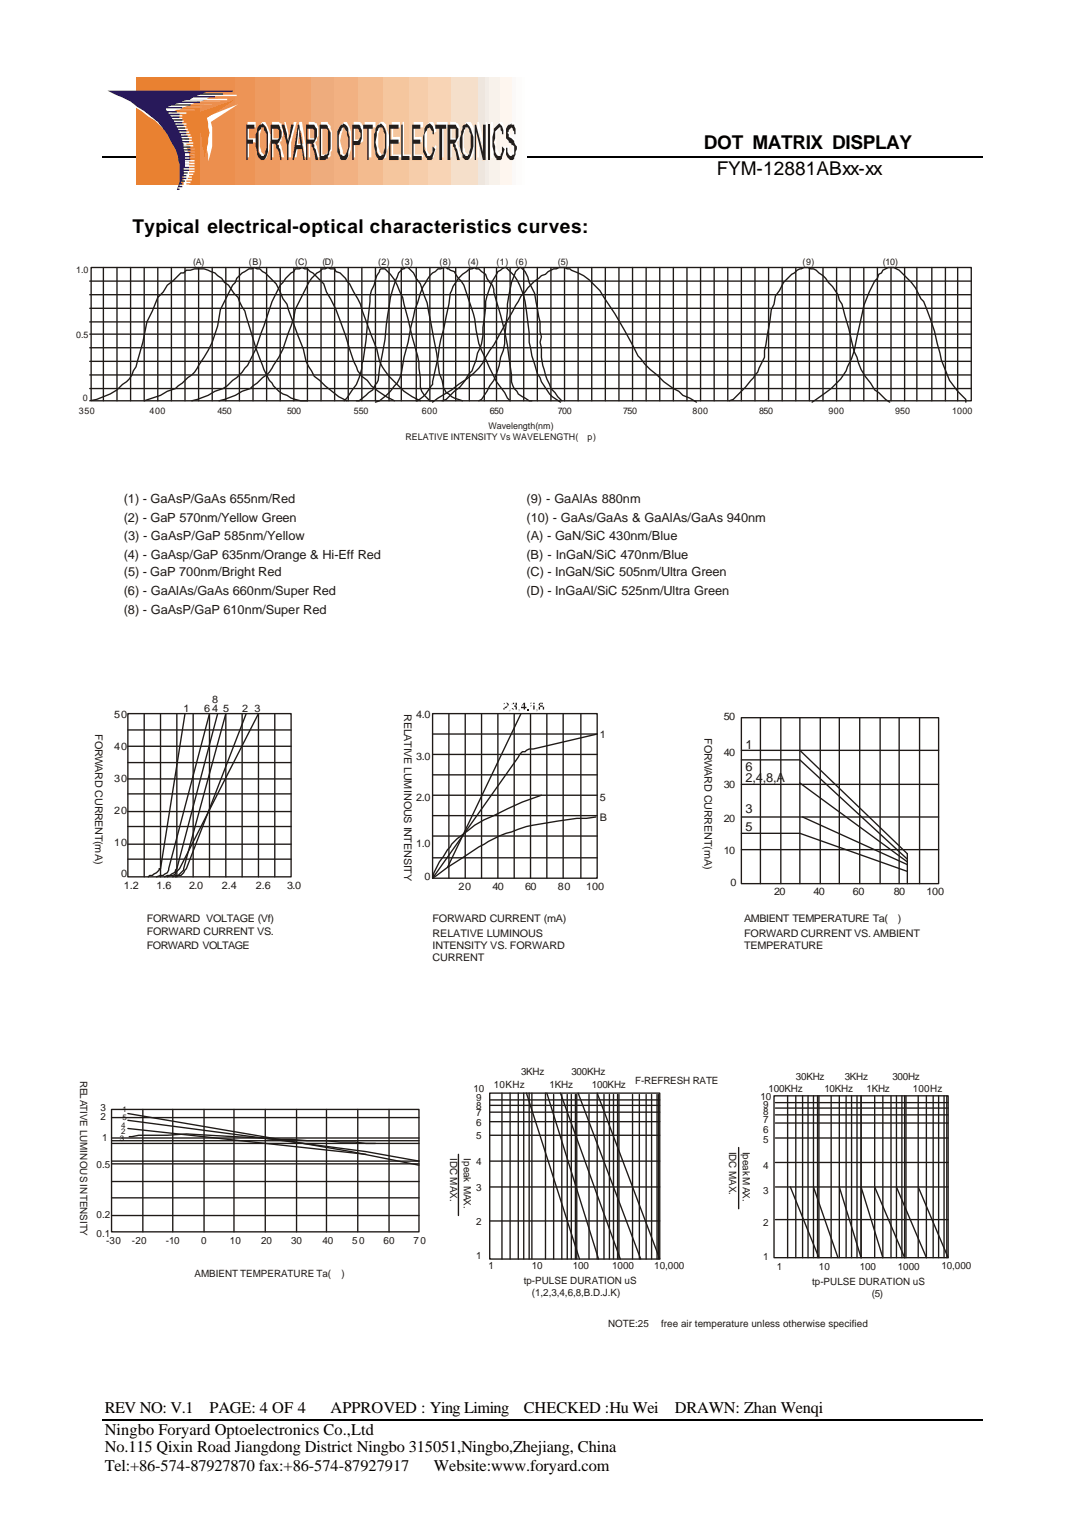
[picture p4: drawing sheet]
<svg xmlns="http://www.w3.org/2000/svg" width="210mm" height="297mm" viewBox="0 0 210 297" stroke-linecap="round" stroke-linejoin="round" font-family="sans-serif">
<path d="M19.8 30.5h171.2M19.8 276.3h171.2" fill="none" stroke="#000" stroke-width=".26"/>
<path d="M26.6 15v20.9" fill="none" stroke="#e77919" stroke-width=".26"/>
<path d="M26.5 15h.5v20.9h-.5z" fill-rule="evenodd" fill="#e77919"/>
<path d="M26.7 15h.6v20.9h-.6z" fill-rule="evenodd" fill="#e7791a"/>
<path d="M27 15h.5v20.9h-.5z" fill-rule="evenodd" fill="#e7791b"/>
<path d="M27.3 15h.5v20.9h-.5z" fill-rule="evenodd" fill="#e7791d"/>
<path d="M27.5 15h.5v20.9h-.5z" fill-rule="evenodd" fill="#e77a1e"/>
<path d="M27.8 15h.5v20.9h-.5z" fill-rule="evenodd" fill="#e87a1f"/>
<path d="M28 15h.8v20.9h-.8z" fill-rule="evenodd" fill="#e87a20"/>
<path d="M28.3 15h.8v20.9h-.8z" fill-rule="evenodd" fill="#e87b22"/>
<path d="M28.8 15h.6v20.9h-.6z" fill-rule="evenodd" fill="#e87b23"/>
<path d="M29.1 15h.5v20.9h-.5z" fill-rule="evenodd" fill="#e87b24"/>
<g fill="#e87c26">
<path d="M29.4 15h.5v20.9h-.5z" fill-rule="evenodd"/>
<path d="M29.6 15h.6v20.9h-.6z" fill-rule="evenodd"/>
</g>
<path d="M29.9 15h.5v20.9h-.5z" fill-rule="evenodd" fill="#e87d27"/>
<path d="M30.2 15h.8v20.9h-.8z" fill-rule="evenodd" fill="#e87c28"/>
<path d="M30.4 15h.8v20.9h-.8z" fill-rule="evenodd" fill="#e87d2a"/>
<path d="M31.1 15v20.9" fill="none" stroke="#e87e2a" stroke-width=".26"/>
<path d="M31.2 15h.5v20.9h-.5z" fill-rule="evenodd" fill="#e87e2b"/>
<path d="M31.2 15h.8v20.9h-.8z" fill-rule="evenodd" fill="#e97f2c"/>
<path d="M31.7 15h.6v20.9h-.6z" fill-rule="evenodd" fill="#e97f2d"/>
<path d="M32 15h.5v20.9h-.5z" fill-rule="evenodd" fill="#e97f2e"/>
<path d="M32.3 15h.5v20.9h-.5z" fill-rule="evenodd" fill="#e9802e"/>
<path d="M32.5 15h.8v20.9h-.8z" fill-rule="evenodd" fill="#e98030"/>
<path d="M32.8 15h.5v20.9h-.5z" fill-rule="evenodd" fill="#e98130"/>
<path d="M33.3 15h.6v20.9h-.6z" fill-rule="evenodd" fill="#e98131"/>
<path d="M33.3 15h.8v20.9h-.8z" fill-rule="evenodd" fill="#e98132"/>
<g fill="#e98233">
<path d="M33.9 15h.5v20.9h-.5z" fill-rule="evenodd"/>
<path d="M34.1 15h.6v20.9h-.6z" fill-rule="evenodd"/>
</g>
<path d="M34.4 15h.5v20.9h-.5z" fill-rule="evenodd" fill="#e98334"/>
<path d="M34.7 15h.5v20.9h-.5z" fill-rule="evenodd" fill="#e98335"/>
<g fill="#ea8436">
<path d="M34.9 15h.6v20.9h-.6z" fill-rule="evenodd"/>
<path d="M35.2 15h.5v20.9h-.5z" fill-rule="evenodd"/>
</g>
<path d="M35.5 15h.7v20.9h-.7z" fill-rule="evenodd" fill="#ea8437"/>
<path d="M35.7 15h.8v20.9h-.8z" fill-rule="evenodd" fill="#ea8538"/>
<path d="M36.2 15h.6v20.9h-.6z" fill-rule="evenodd" fill="#ea8539"/>
<path d="M36.5 15h.5v20.9h-.5z" fill-rule="evenodd" fill="#ea8639"/>
<path d="M36.8 15h.5v20.9h-.5z" fill-rule="evenodd" fill="#ea863a"/>
<path d="M37 15h.6v20.9h-.6z" fill-rule="evenodd" fill="#ea863b"/>
<path d="M37.3 15h.5v20.9h-.5z" fill-rule="evenodd" fill="#ea873b"/>
<path d="M37.6 15h.8v20.9h-.8z" fill-rule="evenodd" fill="#ea873c"/>
<path d="M37.8 15h.8v20.9h-.8z" fill-rule="evenodd" fill="#eb883d"/>
<path d="M38.4 15h.5v20.9h-.5z" fill-rule="evenodd" fill="#eb883e"/>
<path d="M38.6 15h.6v20.9h-.6z" fill-rule="evenodd" fill="#eb883f"/>
<path d="M38.9 15h.5v20.9h-.5z" fill-rule="evenodd" fill="#eb8940"/>
<path d="M39.2 15h.5v20.9h-.5z" fill-rule="evenodd" fill="#eb8941"/>
<path d="M39.4 15h.6v20.9h-.6z" fill-rule="evenodd" fill="#eb8a42"/>
<path d="M39.7 15h.5v20.9h-.5z" fill-rule="evenodd" fill="#eb8a43"/>
<path d="M40 15h.7v20.9h-.7z" fill-rule="evenodd" fill="#eb8a44"/>
<path d="M40.2 15h.8v20.9h-.8z" fill-rule="evenodd" fill="#eb8b44"/>
<path d="M40.7 15h.6v20.9h-.6z" fill-rule="evenodd" fill="#eb8b45"/>
<path d="M41 15h.5v20.9h-.5z" fill-rule="evenodd" fill="#eb8c46"/>
<path d="M41.3 15h.5v20.9h-.5z" fill-rule="evenodd" fill="#eb8c47"/>
<path d="M41.5 15h.6v20.9h-.6z" fill-rule="evenodd" fill="#eb8c48"/>
<g fill="#ec8d49">
<path d="M41.8 15h.5v20.9h-.5z" fill-rule="evenodd"/>
<path d="M42.1 15h.8v20.9h-.8z" fill-rule="evenodd"/>
</g>
<path d="M42.3 15h.6v20.9h-.6z" fill-rule="evenodd" fill="#ec8e4a"/>
<path d="M42.9 15h.5v20.9h-.5z" fill-rule="evenodd" fill="#ec8e4b"/>
<path d="M42.9 15h.8v20.9h-.8z" fill-rule="evenodd" fill="#ec8e4c"/>
<g fill="#ec8f4d">
<path d="M43.4 15h.5v20.9h-.5z" fill-rule="evenodd"/>
<path d="M43.7 15h.5v20.9h-.5z" fill-rule="evenodd"/>
</g>
<path d="M43.9 15h.5v20.9h-.5z" fill-rule="evenodd" fill="#ec8f4e"/>
<g fill="#ec904f">
<path d="M44.2 15h.5v20.9h-.5z" fill-rule="evenodd"/>
<path d="M44.4 15h.6v20.9h-.6z" fill-rule="evenodd"/>
</g>
<path d="M44.7 15h.5v20.9h-.5z" fill-rule="evenodd" fill="#ec9150"/>
<path d="M45 15h.8v20.9h-.8z" fill-rule="evenodd" fill="#ec9151"/>
<path d="M45.2 15h.8v20.9h-.8z" fill-rule="evenodd" fill="#ec9152"/>
<path d="M45.8 15h.5v20.9h-.5z" fill-rule="evenodd" fill="#ed9252"/>
<path d="M46 15h.6v20.9h-.6z" fill-rule="evenodd" fill="#ed9253"/>
<path d="M46.3 15h.5v20.9h-.5z" fill-rule="evenodd" fill="#ed9353"/>
<path d="M46.6 15h.5v20.9h-.5z" fill-rule="evenodd" fill="#ed9354"/>
<path d="M46.8 15h.6v20.9h-.6z" fill-rule="evenodd" fill="#ed9355"/>
<path d="M47.1 15h.8v20.9h-.8z" fill-rule="evenodd" fill="#ed9455"/>
<path d="M47.4 15h.8v20.9h-.8z" fill-rule="evenodd" fill="#ed9456"/>
<g fill="#ed9457">
<path d="M47.9 15h.5v20.9h-.5z" fill-rule="evenodd"/>
<path d="M48.2 15h.5v20.9h-.5z" fill-rule="evenodd"/>
</g>
<path d="M48.4 15h.5v20.9h-.5z" fill-rule="evenodd" fill="#ed9558"/>
<path d="M48.7 15h.5v20.9h-.5z" fill-rule="evenodd" fill="#ed9659"/>
<path d="M48.9 15h.6v20.9h-.6z" fill-rule="evenodd" fill="#ed965a"/>
<path d="M49.2 15h.5v20.9h-.5z" fill-rule="evenodd" fill="#ed975a"/>
<path d="M49.5 15h.8v20.9h-.8z" fill-rule="evenodd" fill="#ed975b"/>
<path d="M49.7 15h.8v20.9h-.8z" fill-rule="evenodd" fill="#ee985c"/>
<g fill="#ee985d">
<path d="M50.3 15h.5v20.9h-.5z" fill-rule="evenodd"/>
<path d="M50.5 15h.6v20.9h-.6z" fill-rule="evenodd"/>
</g>
<path d="M50.8 15h.5v20.9h-.5z" fill-rule="evenodd" fill="#ee995e"/>
<path d="M51.1 15h.5v20.9h-.5z" fill-rule="evenodd" fill="#ee995f"/>
<path d="M51.3 15h.6v20.9h-.6z" fill-rule="evenodd" fill="#ee9a60"/>
<g fill="#ee9b61">
<path d="M51.6 15h.5v20.9h-.5z" fill-rule="evenodd"/>
<path d="M51.9 15h.5v20.9h-.5z" fill-rule="evenodd"/>
</g>
<path d="M52.1 15h.6v20.9h-.6z" fill-rule="evenodd" fill="#ee9c62"/>
<g fill="#ee9c63">
<path d="M52.4 15h.8v20.9h-.8z" fill-rule="evenodd"/>
<path d="M52.7 15h.7v20.9h-.7z" fill-rule="evenodd"/>
</g>
<path d="M53.2 15h.5v20.9h-.5z" fill-rule="evenodd" fill="#ef9d64"/>
<path d="M53.4 15h.6v20.9h-.6z" fill-rule="evenodd" fill="#ef9d65"/>
<path d="M53.7 15h.5v20.9h-.5z" fill-rule="evenodd" fill="#ef9e65"/>
<path d="M54 15h.5v20.9h-.5z" fill-rule="evenodd" fill="#ef9e66"/>
<path d="M54.2 15h.6v20.9h-.6z" fill-rule="evenodd" fill="#ef9f67"/>
<g fill="#efa068">
<path d="M54.5 15h.8v20.9h-.8z" fill-rule="evenodd"/>
<path d="M54.8 15h.8v20.9h-.8z" fill-rule="evenodd"/>
</g>
<g fill="#efa069">
<path d="M55.3 15h.5v20.9h-.5z" fill-rule="evenodd"/>
<path d="M55.6 15h.5v20.9h-.5z" fill-rule="evenodd"/>
</g>
<path d="M55.8 15h.6v20.9h-.6z" fill-rule="evenodd" fill="#efa16a"/>
<g fill="#efa26b">
<path d="M56.1 15h.5v20.9h-.5z" fill-rule="evenodd"/>
<path d="M56.4 15h.5v20.9h-.5z" fill-rule="evenodd"/>
</g>
<path d="M56.6 15h.5v20.9h-.5z" fill-rule="evenodd" fill="#f0a36c"/>
<g fill="#f0a36d">
<path d="M56.9 15h.8v20.9h-.8z" fill-rule="evenodd"/>
<path d="M57.1 15h.8v20.9h-.8z" fill-rule="evenodd"/>
</g>
<path d="M57.7 15h.5v20.9h-.5z" fill-rule="evenodd" fill="#f0a46e"/>
<path d="M57.9 15h.6v20.9h-.6z" fill-rule="evenodd" fill="#f0a46f"/>
<path d="M58.2 15h.5v20.9h-.5z" fill-rule="evenodd" fill="#f0a56f"/>
<path d="M58.5 15h.5v20.9h-.5z" fill-rule="evenodd" fill="#f0a570"/>
<path d="M58.7 15h.6v20.9h-.6z" fill-rule="evenodd" fill="#f0a670"/>
<path d="M59 15h.8v20.9h-.8z" fill-rule="evenodd" fill="#f0a671"/>
<path d="M59.3 15h.8v20.9h-.8z" fill-rule="evenodd" fill="#f0a672"/>
<g fill="#f0a773">
<path d="M59.8 15h.5v20.9h-.5z" fill-rule="evenodd"/>
<path d="M60.1 15h.5v20.9h-.5z" fill-rule="evenodd"/>
</g>
<path d="M60.3 15h.6v20.9h-.6z" fill-rule="evenodd" fill="#f0a874"/>
<g fill="#f1a975">
<path d="M60.6 15h.5v20.9h-.5z" fill-rule="evenodd"/>
<path d="M60.9 15h.5v20.9h-.5z" fill-rule="evenodd"/>
</g>
<path d="M61.1 15h.5v20.9h-.5z" fill-rule="evenodd" fill="#f1a976"/>
<path d="M61.4 15h.8v20.9h-.8z" fill-rule="evenodd" fill="#f1a977"/>
<path d="M61.6 15h.6v20.9h-.6z" fill-rule="evenodd" fill="#f1aa77"/>
<path d="M62.2 15h.5v20.9h-.5z" fill-rule="evenodd" fill="#f1ab78"/>
<g fill="#f1ab79">
<path d="M62.2 15h.8v20.9h-.8z" fill-rule="evenodd"/>
<path d="M62.7 15h.5v20.9h-.5z" fill-rule="evenodd"/>
</g>
<path d="M63 15h.5v20.9h-.5z" fill-rule="evenodd" fill="#f1ab7a"/>
<path d="M63.2 15h.6v20.9h-.6z" fill-rule="evenodd" fill="#f1ac7b"/>
<path d="M63.5 15h.5v20.9h-.5z" fill-rule="evenodd" fill="#f1ad7b"/>
<path d="M63.8 15h.5v20.9h-.5z" fill-rule="evenodd" fill="#f1ad7c"/>
<g fill="#f2ae7d">
<path d="M64 15h.6v20.9h-.6z" fill-rule="evenodd"/>
<path d="M64.3 15h.8v20.9h-.8z" fill-rule="evenodd"/>
</g>
<path d="M64.6 15h.8v20.9h-.8z" fill-rule="evenodd" fill="#f2ae7e"/>
<g fill="#f2af7f">
<path d="M65.1 15h.5v20.9h-.5z" fill-rule="evenodd"/>
<path d="M65.4 15h.5v20.9h-.5z" fill-rule="evenodd"/>
</g>
<g fill="#f2b080">
<path d="M65.6 15h.5v20.9h-.5z" fill-rule="evenodd"/>
<path d="M65.9 15h.5v20.9h-.5z" fill-rule="evenodd"/>
</g>
<path d="M66.1 15h.6v20.9h-.6z" fill-rule="evenodd" fill="#f2b081"/>
<g fill="#f2b182">
<path d="M66.4 15h.8v20.9h-.8z" fill-rule="evenodd"/>
<path d="M66.7 15h.8v20.9h-.8z" fill-rule="evenodd"/>
</g>
<path d="M67.2 15h.5v20.9h-.5z" fill-rule="evenodd" fill="#f2b283"/>
<path d="M67.5 15h.5v20.9h-.5z" fill-rule="evenodd" fill="#f2b284"/>
<path d="M67.7 15h.6v20.9h-.6z" fill-rule="evenodd" fill="#f2b384"/>
<path d="M68 15h.5v20.9h-.5z" fill-rule="evenodd" fill="#f3b485"/>
<path d="M68.3 15h.5v20.9h-.5z" fill-rule="evenodd" fill="#f3b486"/>
<path d="M68.5 15h.6v20.9h-.6z" fill-rule="evenodd" fill="#f3b586"/>
<path d="M68.8 15h.8v20.9h-.8z" fill-rule="evenodd" fill="#f3b587"/>
<path d="M69.1 15h.7v20.9h-.7z" fill-rule="evenodd" fill="#f3b688"/>
<path d="M69.6 15h.5v20.9h-.5z" fill-rule="evenodd" fill="#f3b788"/>
<path d="M69.8 15h.6v20.9h-.6z" fill-rule="evenodd" fill="#f3b789"/>
<path d="M70.1 15h.5v20.9h-.5z" fill-rule="evenodd" fill="#f3b88a"/>
<path d="M70.4 15h.5v20.9h-.5z" fill-rule="evenodd" fill="#f3b88b"/>
<path d="M70.6 15h.6v20.9h-.6z" fill-rule="evenodd" fill="#f3b98c"/>
<path d="M70.9 15h.8v20.9h-.8z" fill-rule="evenodd" fill="#f3ba8d"/>
<path d="M71.2 15h.5v20.9h-.5z" fill-rule="evenodd" fill="#f3ba8e"/>
<g fill="#f4bb8f">
<path d="M71.7 15h.5v20.9h-.5z" fill-rule="evenodd"/>
<path d="M71.7 15h.8v20.9h-.8z" fill-rule="evenodd"/>
</g>
<path d="M72.2 15h.6v20.9h-.6z" fill-rule="evenodd" fill="#f4bc90"/>
<path d="M72.5 15h.5v20.9h-.5z" fill-rule="evenodd" fill="#f4bd91"/>
<path d="M72.8 15h.5v20.9h-.5z" fill-rule="evenodd" fill="#f4bd92"/>
<path d="M73 15h.6v20.9h-.6z" fill-rule="evenodd" fill="#f4be93"/>
<path d="M73.3 15h.5v20.9h-.5z" fill-rule="evenodd" fill="#f4be94"/>
<path d="M73.6 15h.5v20.9h-.5z" fill-rule="evenodd" fill="#f4bf95"/>
<g fill="#f4c096">
<path d="M73.8 15h.8v20.9h-.8z" fill-rule="evenodd"/>
<path d="M74.1 15h.8v20.9h-.8z" fill-rule="evenodd"/>
</g>
<path d="M74.6 15h.5v20.9h-.5z" fill-rule="evenodd" fill="#f5c197"/>
<path d="M74.9 15h.5v20.9h-.5z" fill-rule="evenodd" fill="#f5c198"/>
<path d="M75.1 15h.6v20.9h-.6z" fill-rule="evenodd" fill="#f5c299"/>
<g fill="#f5c39a">
<path d="M75.4 15h.5v20.9h-.5z" fill-rule="evenodd"/>
<path d="M75.7 15h.5v20.9h-.5z" fill-rule="evenodd"/>
</g>
<path d="M75.9 15h.8v20.9h-.8z" fill-rule="evenodd" fill="#f5c49b"/>
<path d="M76.2 15h.8v20.9h-.8z" fill-rule="evenodd" fill="#f5c49c"/>
<path d="M76.7 15h.6v20.9h-.6z" fill-rule="evenodd" fill="#f5c59d"/>
<path d="M77 15h.5v20.9h-.5z" fill-rule="evenodd" fill="#f5c69d"/>
<path d="M77.3 15h.5v20.9h-.5z" fill-rule="evenodd" fill="#f5c69e"/>
<g fill="#f5c79f">
<path d="M77.5 15h.6v20.9h-.6z" fill-rule="evenodd"/>
<path d="M77.8 15h.5v20.9h-.5z" fill-rule="evenodd"/>
</g>
<path d="M78.1 15h.5v20.9h-.5z" fill-rule="evenodd" fill="#f6c8a0"/>
<path d="M78.3 15h.8v20.9h-.8z" fill-rule="evenodd" fill="#f6c8a1"/>
<path d="M78.6 15h.8v20.9h-.8z" fill-rule="evenodd" fill="#f6c8a2"/>
<path d="M79.1 15h.5v20.9h-.5z" fill-rule="evenodd" fill="#f6c9a2"/>
<path d="M79.4 15h.5v20.9h-.5z" fill-rule="evenodd" fill="#f6c9a3"/>
<path d="M79.6 15h.6v20.9h-.6z" fill-rule="evenodd" fill="#f6caa4"/>
<g fill="#f6cba5">
<path d="M79.9 15h.5v20.9h-.5z" fill-rule="evenodd"/>
<path d="M80.2 15h.5v20.9h-.5z" fill-rule="evenodd"/>
</g>
<path d="M80.4 15h.6v20.9h-.6z" fill-rule="evenodd" fill="#f6cca6"/>
<path d="M80.7 15h.5v20.9h-.5z" fill-rule="evenodd" fill="#f6cca7"/>
<path d="M81 15h.5v20.9h-.5z" fill-rule="evenodd" fill="#f7cda8"/>
<path d="M81.2 15h.8v20.9h-.8z" fill-rule="evenodd" fill="#f7cea9"/>
<path d="M81.5 15h.8v20.9h-.8z" fill-rule="evenodd" fill="#f7ceaa"/>
<path d="M82 15h.5v20.9h-.5z" fill-rule="evenodd" fill="#f7cfab"/>
<path d="M82.3 15h.5v20.9h-.5z" fill-rule="evenodd" fill="#f7cfac"/>
<path d="M82.5 15h.6v20.9h-.6z" fill-rule="evenodd" fill="#f7cfad"/>
<path d="M82.8 15h.5v20.9h-.5z" fill-rule="evenodd" fill="#f8d0ae"/>
<path d="M83.1 15h.5v20.9h-.5z" fill-rule="evenodd" fill="#f8d0af"/>
<path d="M83.3 15h.8v20.9h-.8z" fill-rule="evenodd" fill="#f8d1b0"/>
<path d="M83.6 15h.8v20.9h-.8z" fill-rule="evenodd" fill="#f8d1b1"/>
<path d="M84.1 15h.6v20.9h-.6z" fill-rule="evenodd" fill="#f8d2b2"/>
<path d="M84.4 15h.5v20.9h-.5z" fill-rule="evenodd" fill="#f8d3b3"/>
<path d="M84.7 15h.5v20.9h-.5z" fill-rule="evenodd" fill="#f8d3b4"/>
<path d="M84.9 15h.6v20.9h-.6z" fill-rule="evenodd" fill="#f8d4b5"/>
<path d="M85.2 15h.5v20.9h-.5z" fill-rule="evenodd" fill="#f8d4b6"/>
<path d="M85.5 15h.5v20.9h-.5z" fill-rule="evenodd" fill="#f9d6b7"/>
<g fill="#f9d7b9">
<path d="M85.7 15h.8v20.9h-.8z" fill-rule="evenodd"/>
<path d="M86 15h.8v20.9h-.8z" fill-rule="evenodd"/>
</g>
<g fill="#f9d8bb">
<path d="M86.5 15h.5v20.9h-.5z" fill-rule="evenodd"/>
<path d="M86.8 15h.5v20.9h-.5z" fill-rule="evenodd"/>
</g>
<path d="M87 15h.6v20.9h-.6z" fill-rule="evenodd" fill="#f9dabd"/>
<path d="M87.3 15h.5v20.9h-.5z" fill-rule="evenodd" fill="#fadbbe"/>
<path d="M87.6 15h.5v20.9h-.5z" fill-rule="evenodd" fill="#fadbbf"/>
<path d="M87.8 15h.8v20.9h-.8z" fill-rule="evenodd" fill="#fadcc0"/>
<path d="M88.1 15h.8v20.9h-.8z" fill-rule="evenodd" fill="#fadcc1"/>
<path d="M88.6 15h.6v20.9h-.6z" fill-rule="evenodd" fill="#fadec2"/>
<path d="M88.9 15h.5v20.9h-.5z" fill-rule="evenodd" fill="#fadfc3"/>
<path d="M89.2 15h.5v20.9h-.5z" fill-rule="evenodd" fill="#fadfc4"/>
<path d="M89.4 15h.6v20.9h-.6z" fill-rule="evenodd" fill="#fae0c5"/>
<path d="M89.7 15h.5v20.9h-.5z" fill-rule="evenodd" fill="#fae0c6"/>
<path d="M90 15h.5v20.9h-.5z" fill-rule="evenodd" fill="#fbe1c7"/>
<path d="M90.2 15h.8v20.9h-.8z" fill-rule="evenodd" fill="#fbe3c8"/>
<path d="M90.5 15h.5v20.9h-.5z" fill-rule="evenodd" fill="#fbe3c9"/>
<g fill="#fbe4ca">
<path d="M91 15h.5v20.9h-.5z" fill-rule="evenodd"/>
<path d="M91 15h.8v20.9h-.8z" fill-rule="evenodd"/>
</g>
<path d="M91.5 15h.6v20.9h-.6z" fill-rule="evenodd" fill="#fbe5cc"/>
<path d="M91.8 15h.5v20.9h-.5z" fill-rule="evenodd" fill="#fce6ce"/>
<path d="M92.1 15h.5v20.9h-.5z" fill-rule="evenodd" fill="#fce6cf"/>
<path d="M92.3 15h.6v20.9h-.6z" fill-rule="evenodd" fill="#fce7d1"/>
<path d="M92.6 15h.5v20.9h-.5z" fill-rule="evenodd" fill="#fce8d2"/>
<path d="M92.9 15h.5v20.9h-.5z" fill-rule="evenodd" fill="#fce9d4"/>
<path d="M93.1 15h.8v20.9h-.8z" fill-rule="evenodd" fill="#fcead6"/>
<path d="M93.4 15h.8v20.9h-.8z" fill-rule="evenodd" fill="#fcead7"/>
<path d="M93.9 15h.6v20.9h-.6z" fill-rule="evenodd" fill="#fcebd9"/>
<path d="M94.2 15h.5v20.9h-.5z" fill-rule="evenodd" fill="#fcebda"/>
<path d="M94.5 15h.5v20.9h-.5z" fill-rule="evenodd" fill="#fcecdc"/>
<path d="M94.7 15h.5v20.9h-.5z" fill-rule="evenodd" fill="#fdeedd"/>
<path d="M95 15h.5v20.9h-.5z" fill-rule="evenodd" fill="#fdeedf"/>
<path d="M95.2 15h.8v20.9h-.8z" fill-rule="evenodd" fill="#fdefe0"/>
<path d="M95.5 15h.8v20.9h-.8z" fill-rule="evenodd" fill="#fdefe1"/>
<path d="M96 15h.6v20.9h-.6z" fill-rule="evenodd" fill="#fdf0e3"/>
<path d="M96.3 15h.5v20.9h-.5z" fill-rule="evenodd" fill="#fdf1e5"/>
<path d="M96.6 15h.5v20.9h-.5z" fill-rule="evenodd" fill="#fdf1e6"/>
<path d="M96.8 15h.6v20.9h-.6z" fill-rule="evenodd" fill="#fdf2e7"/>
<path d="M97.1 15h.5v20.9h-.5z" fill-rule="evenodd" fill="#fdf2e8"/>
<path d="M97.4 15h.5v20.9h-.5z" fill-rule="evenodd" fill="#fdf4ea"/>
<path d="M97.6 15h.8v20.9h-.8z" fill-rule="evenodd" fill="#fef5ec"/>
<path d="M97.9 15h.8v20.9h-.8z" fill-rule="evenodd" fill="#fef5ed"/>
<path d="M98.4 15h.6v20.9h-.6z" fill-rule="evenodd" fill="#fef6ee"/>
<path d="M98.7 15h.5v20.9h-.5z" fill-rule="evenodd" fill="#fef6ef"/>
<path d="M99 15h.5v20.9h-.5z" fill-rule="evenodd" fill="#fef7f1"/>
<path d="M99.2 15h.5v20.9h-.5z" fill-rule="evenodd" fill="#fef8f2"/>
<path d="M99.5 15h.5v20.9h-.5z" fill-rule="evenodd" fill="#fef8f3"/>
<path d="M99.7 15h.8v20.9h-.8z" fill-rule="evenodd" fill="#fef9f5"/>
<path d="M100 15h.5v20.9h-.5z" fill-rule="evenodd" fill="#fef9f6"/>
<path d="M100.5 15h.6v20.9h-.6z" fill-rule="evenodd" fill="#fefbf7"/>
<path d="M100.5 15h.8v20.9h-.8z" fill-rule="evenodd" fill="#fffcf9"/>
<path d="M101.1 15h.5v20.9h-.5z" fill-rule="evenodd" fill="#fffcfa"/>
<path d="M101.3 15h.6v20.9h-.6z" fill-rule="evenodd" fill="#fffdfb"/>
<path d="M101.6 15h.5v20.9h-.5z" fill-rule="evenodd" fill="#fffdfc"/>
<path d="M101.9 15h.5v20.9h-.5z" fill-rule="evenodd" fill="#fffefe"/>
<g fill="#fff">
<path d="M102.4 15v20.9z"/>
<path d="M102.1 15h.3v20.9h-.3z" fill-rule="evenodd"/>
<path d="M38.4 23.5l7.9-3.2-5.3 3.4a12.2 12.2 0 0 1-.5 7.7v-1.3l-.3-1.1a8.7 8.7 0 0 0-1.8-5.5zM21.7 18.4l2.9 1.4 5.6 3.7 2.3 2.3 .8 1.4a8.9 8.9 0 0 1 2.2 4.7l.2 1.1v3.2l-.5 1.5h.5v-.2h-.2v-.3h.5v-.2h-.3v-.3h.5v-.3h-.2v-.2h.8v-.3h-.6v-.3h.8v-.2h-.8v-.3h1.1v-.3h-.8v-.2h.8v-.3h-.8h.3v-.3h.8v-.2h-.8v-.3h1v-.3h-1v-.2h1v-.3h-1v-.2h1v-.3h-1v-.3h1v-.2h-1v-.3h1v-.3h-1v-.5h1h-1v-.5h1h-1v-.3l-.3-.3h1.3h-1.3v-.5h1.3h-1.3l-.3-.2v-.3h1.4v-.3h-1.4v-.2h1.4v-.3h-1.6v-.3h1.3v-.2h-1.3l-.3-.3h1.6v-.3h-1.6v-.2h1.3v-.3h-1.5v-.3h1.3v-.2h-1.6v-.3h1.3v-.3h-1.6v-.2h1.3v-.3h-1.5l-.3-.2h1.8v-.3h-1.8v-.3h-.3h1.6v-.2h-1.6l-.2-.3h1.6v-.3h-1.6l-.3-.2h-.3h2.2v-.3h-2.4v-.3h3.1v-.2h-2.9l1.1-.6h3.4h-2.9l.8-.5h3.7h-3.4l1-.5h4.3h-4l1.1-.5h4.5h-4l.8-.3h4.5v-.3h-4l.8-.5h5v-.3z" fill-rule="evenodd"/>
</g>
<path d="M20.9 17.6h24.3v.3h-5l-.8 .3h4v.2h-4.5l-.8 .3h3.7v.3h-4.2l-.8 .5h3.4h-4l-1 .3h3.7v.2h-4l-1 .3h3.1v.2h-3.7l-.8 .3h3v.3h-3.2v.2l.2 .3h1.9v.3h-1.9h.3v.2h2.1v.3h-1.8l.2 .3h1.6v.2h-1.6l.3 .3h1.9v.3h-1.9h.3v.2h1.6v.3h-1.4v.3h1.6v.2h-1.3v.3h1.6v.2h-1.3v.3h1.5v.3h-1.3v.2h1.3v.3h-1.3h.3v.3h1.3v.2h-1.3l.3 .3h1.3v.3h-1.3v.2h1.3v.3h-1.3l.2 .3v.2h1.1h-1.1v.3h1.3v.3h-1.3v.2h1.3v.3h-1.3l.3 .2h1v.3h-1v.5h1v.3h-1v.3h1v.2h-1v.3h1h-1v.5h1h-1v.6h.8v.2h-1.1v.3h1.1v.2h-1.1v.3h.8v.3h-.8v.2h.5v.3h-.7v.3h.7v.2h-.7v.3h.5v.3h-.8v.2h.3v.3h-.6v.3h.6v.2h-.8v.3h.2v.3h-.5l.5-1.6v-3.5l-.8-2.9-.8-1.3a14.7 14.7 0 0 0-6.6-6.9l-1.3-1z" fill-rule="evenodd" fill="#29166f"/>
<path d="M37.6 22.4l7.9-2.9-5.3 3.4 .5 2.9-.2 1.1v.8l-.8 2.9v-1.3l-.3-1.1v-1l-.5-2.2-.5-.7-.3-1.1z" fill-rule="evenodd" fill="#da251d"/>
<g fill="#fff">
<path d="M48.2 23.7h1.5v1.1h-1.3v2.1h1.3v.8h-1.3v2.9h-.2z" fill-rule="evenodd"/>
<path d="M51.1 23.7h.5l.5 1.1 .6 1.6v.8l-.3 1v.8l-.5 1.6-.3 .3h-.3l-.2-.3h-.3v-.3a4 4 0 0 1-.5-2.9v-2.1l.5-1v-.3zM50.8 24.8v.5a7.5 7.5 0 0 0 0 4v.2l.5 .6h.3l.3-.3v-.5l.2-.8v-2.7l-.2-.5v-.5l-.3-.3z" fill-rule="evenodd"/>
<path d="M52.9 23.7h1.3l.3 .3h.3v.8l.2 .5v1.1l-.2 .5v.5l-.6 .3h.3l.8 2.9h-.5l-.3-1.3-.3-.5v-.6l-.2-.2v-.3h-.8v2.9h-.3zM53.2 24.8v2.1h1l.6-.8v-.8l-.6-.5z" fill-rule="evenodd"/>
<path d="M55.3 23.7h.3l.5 2.1v.8l.3 .6 .2-.6v-.8l.5-2.1h.6l-1.1 4v2.9h-.5v-2.9z" fill-rule="evenodd"/>
<path d="M58.2 23.7h.5l1.1 6.9h-.5l-.3-2.1h-1.1l-.2 2.1h-.6zM58.5 24.5v.8l-.3 .5-.3 2.2h1.1l-.3-1.9-.2-.8z" fill-rule="evenodd"/>
<path d="M60.1 23.7h1l.3 .3h.2l.3 .8v1.6l-.3 .5v.5l-.5 .3h.3l.8 2.9h-.6l-.2-1.3-.3-.5v-.8l-.2-.3h-.6v2.9h-.2zM60.3 24.8v2.1h.8l.5-.5v-1.1l-.2-.3v-.2z" fill-rule="evenodd"/>
<path d="M62.4 23.7h1.4v.3l.5 .5v.5l.3 .6v3.7l-.3 .2v.8l-.3 .3h-1.6zM62.7 24.8v5.3h.5l.6-.3v-.3h.2v-.5l.3-.5v-2.9l-.5-.8z" fill-rule="evenodd"/>
<path d="M66.4 24.3l.5-.6h.6l.8 1.9v3.4l-.6 1.6-.2 .3h-.6l-.5-.6-.3-.5v-.8a4.9 4.9 0 0 1 0-3.2v-1zM66.9 24.5l-.2 .3v.5a4 4 0 0 0 0 4v.5l.2 .3h.3l.5-.6 .3-1v-2.7l-.3-.5v-.5l-.2-.3z" fill-rule="evenodd"/>
<path d="M68.8 23.7h1.3v.3h.3v.3l.2 .2v2.9l-.2 .3h-.3v.3h-1v2.6h-.3zM69.1 24.8v2.4h1l.3-.8v-1.1l-.3-.5z" fill-rule="evenodd"/>
<path d="M70.9 23.7h2.1v1.1h-.8v5.8h-.5v-5.8h-.8z" fill-rule="evenodd"/>
<path d="M73.6 24.3l.5-.6h.5l.5 .6v.5l.6 1.6v1.8l-.6 1.6v.8l-.5 .3h-.5v-.3h-.3v-.3a5 5 0 0 1-.5-4.5zM74.1 24.5v.3h-.3v.5a7.5 7.5 0 0 0 0 4l.3 .8h.5v-.3l.5-.5v-4l-.5-.8z" fill-rule="evenodd"/>
<path d="M76.2 23.7h1.6v1.1h-1.3v1.8h1.3v1.1h-1.3v2.4h1.6v.5h-1.9z" fill-rule="evenodd"/>
<path d="M78.3 23.7h.3v6.4h1.3v.5h-1.6z" fill-rule="evenodd"/>
<path d="M80.4 23.7h1.9v1.1h-1.6v1.8h1.3v1.1h-1.3v2.4h1.6v.5h-1.9z" fill-rule="evenodd"/>
<path d="M83.1 24.3l.5-.6h.5l.3 .3 .5 1.6-.5 .2v-.5l-.3-.8-.8 .3-.2 .5v4l.2 .5 .3 .3h.5v-.6l.6-1.3 .2 .3-.5 2.1h-.3v.3h-.8v-.3l-.5-.8v-.8a4.7 4.7 0 0 1 .3-4.2z" fill-rule="evenodd"/>
<path d="M84.9 23.7h2.1v1.1h-.7v5.8h-.3v-5.8h-1.1z" fill-rule="evenodd"/>
<path d="M87.6 23.7h1l.3 .3h.3l.2 .8v2.1l-.2 .5-.6 .3h.3l.8 2.9h-.5l-.3-1.8-.3-.3v-.5l-.2-.3h-.6v2.9h-.2zM87.8 24.8v2.1h.8l.6-.5v-1.4l-.3-.2z" fill-rule="evenodd"/>
<path d="M90.8 23.7h.7l.6 1.1v.8l.2 .8v1.8l-.5 2.4-.3 .3h-.5l-.2-.3h-.3v-.3a4 4 0 0 1-.5-2.9v-2.1l.5-1v-.3zM90.5 24.8v.5a7.5 7.5 0 0 0 0 4v.2l.5 .6h.3l.2-.3v-.3a3.5 3.5 0 0 0 .3-3.7 1.02 1.02 0 0 0-.8-1.3l-.2 .3z" fill-rule="evenodd"/>
<path d="M92.9 23.7h.2l1.4 5.6v-5.6h.2v6.9h-.2l-1.4-5.3v5.3h-.2z" fill-rule="evenodd"/>
<path d="M95.5 23.7h.3v6.9h-.3z" fill-rule="evenodd"/>
<path d="M97.1 23.7h.5l.3 .3 .5 1.6-.5 .2v-1l-.3-.3h-.2l-.3 .3h-.3v.5l-.2 .5v3l.5 1v.3h.5l.3-.6v-.5l.3-.8 .2 .3v1l-.5 .8v.3h-.3v.3h-.5l-.3-.3-.5-1.6v-3.7z" fill-rule="evenodd"/>
<path d="M99 24.3l.5-.6h.5l.5 .6v1.5h-.2v-1h-.3l-.3-.3-.2 .3h-.3v1.3l1.3 1.3 .3 .8v1.1l-.3 .5v.5l-.5 .6h-.5l-.5-.6v-.5l-.3-.8v-.5h.3v.5l.2 .3 .3 .8h.5v-.3l.5-.8v-.5l-.5-.5v-.3h-.3l-.7-.8z" fill-rule="evenodd"/>
</g>
<g fill="#231e1c">
<path d="M47.9 24.3h1.6v.7h-1.3v2.2h1v.8h-1v3.1h-.3z" fill-rule="evenodd"/>
<path d="M50.5 24.3h.3l.3-.3 .5 .5 .5 1.3v3.7l-.5 1.4-.3 .2h-.5l-.5-.5-.3-.5-.3-1.6v-2.4l.3-.5v-.6zM50.8 24.8v.2l-.5 .6v3.9l.2 .6h.3v.2h.5v-.2h.3v-.6l.3-.7v-2.7l-.6-.8v-.5z" fill-rule="evenodd"/>
<path d="M52.7 24.3h1.5l.3 .7a2.28 2.28 0 0 1-.5 3v.2h.2v.6l.3 .2 .3 2.1h-.3l-.3-1.6-.5-.7v-.6l-.3-.2h-.5v3.1h-.2zM52.9 25v2.2h1.1l.2-.3v-1.6l-.2-.3z" fill-rule="evenodd"/>
<path d="M54.8 24.3h.5l.5 1.8v.8l.3 .5 .5-3.1h.5l-1 3.9v2.9h-.3v-2.9z" fill-rule="evenodd"/>
<path d="M57.9 24.3h.3l1.1 6.8h-.3l-.3-2.1h-1l-.6 2.1h-.2zM58.2 24.8l-.3 .8-.2 2.6h.8l-.3-1.8z" fill-rule="evenodd"/>
<path d="M59.5 24.3h1.6l.5 .7v1.6l-.7 1.4 .2 .2v.6l.3 .2 .5 2.1h-.5l-.3-1.6-.2-.7-.3-.3v-.5h-.8v3.1h-.3zM59.8 25v2.2h1.3v-1.9l-.2-.3z" fill-rule="evenodd"/>
<path d="M62.2 24.3h1.3l.3 .2v.3l.5 1v3.2l-.3 .5v.6l-.2 .2v.6h-.3l-.3 .2h-1zM62.4 25v5.3h.6l.8-.5v-4.5l-.3-.3z" fill-rule="evenodd"/>
<path d="M66.4 24.3h.3v-.3a1.51 1.51 0 0 1 1 1.8l.3 .8v1.9l-.3 1v.8l-.5 .8h-.8l-.3-.2v-.3l-.5-1.1v-3.9zM66.7 24.8l-.6 .8a7.5 7.5 0 0 0 0 3.9v.6l.8 .2a3.8 3.8 0 0 0 .6-4.2v-.5l-.6-.8z" fill-rule="evenodd"/>
<path d="M68.5 24.3h1.3l.3 .2v.3a3.6 3.6 0 0 1-.3 3.4h-1v2.9h-.3zM68.8 25v2.4h.8l.5-.8v-.8l-.5-.8z" fill-rule="evenodd"/>
<path d="M70.6 24.3h1.9v.7h-.8v6.1h-.3v-6.1h-.8z" fill-rule="evenodd"/>
<path d="M73.6 24.3h.2l.3-.3 .5 .5 .5 1.3v3.7l-.5 1.4-.3 .2h-.7v-.2l-.6-.8-.2-1.6v-2.4l.2-.5v-.6zM73.8 24.8l-.5 .8v.8l-.3 1.3 .3 1.1v.7l.5 .8h.3l.2-.2h.3v-.6l.3-.7v-2.7l-.6-1.3z" fill-rule="evenodd"/>
<path d="M75.7 24.3h1.8v.7h-1.6v2.2h1.6v.8h-1.6v2.3h1.6v.8h-1.8z" fill-rule="evenodd"/>
<path d="M78.1 24.3h.2v6h1.3v.8h-1.5z" fill-rule="evenodd"/>
<path d="M80.2 24.3h1.6v.7h-1.4v2.2h1.4v.8h-1.4v2.3h1.6v.8h-1.8z" fill-rule="evenodd"/>
<path d="M83.1 24.3l.5-.3 .5 .5 .3 .8v.8h-.3v-.5l-.5-.8-.5 .2v.3l-.6 .8v2.9l.6 1.1v.2h.5l.3-.2 .2-.6v-1l.6 .5-.6 1.9-.2 .2h-.8v-.2l-.8-1.4v-2.9l.2-1.6z" fill-rule="evenodd"/>
<path d="M84.7 24.3h2.1v.7h-.8v6.1h-.5v-6.1h-.8z" fill-rule="evenodd"/>
<path d="M87 24.3h1.6l.6 .7v1.6l-.8 1.4 .2 .2v.6l.3 .2 .5 2.1h-.5l-.3-1.6-.2-.7-.3-.3v-.5h-.5v3.1h-.6zM87.6 25v2.2h1v-2.2z" fill-rule="evenodd"/>
<path d="M90.2 24.3h.3l.3-.3a5.7 5.7 0 0 1 .5 6.9l-.3 .2h-.5l-.5-.5v-.5a4.7 4.7 0 0 1-.3-4l.3-1.6zM90.5 24.8l-.5 1.6v3.1l.2 .6h.3v.2h.5v-.2h.3v-.6l.2-.7v-2.7l-.5-1.3z" fill-rule="evenodd"/>
<path d="M92.3 24.3h.3l1.3 5.2v-5.2h.6v6.8h-.6l-1.3-5.5v5.5h-.3z" fill-rule="evenodd"/>
</g>
<path d="M95.1 24.3v6.8" fill="none" stroke="#231e1c" stroke-width=".26"/>
<g fill="#231e1c">
<path d="M96 25l1.1-1 .5 .5 .3 .8v.8h-.3v-.5l-.2-.3v-.5h-.3l-.8 .8v1.3l-.3 .8 .3 .8v1l.5 .8h.6l.2-.8v-1l.6 .5-.6 1.9-.2 .2h-.8v-.2l-.6-.8-.2-1.6v-1.9z" fill-rule="evenodd"/>
<path d="M99 24.3h.2l.3-.3v.3h.5l.3 .7v1.1h-.3v-.5l-.5-.8-.5 .5v.3l-.3 .2 .3 .3v.5l.5 .3 .5 .5v.3l.5 .8-.2 1.6-.3 .8-.3 .2h-.5l-.5-.5-.3-.5v-1.3h.3v.7l.5 .8 .8-.2v-1.6l-.3-.3h-.2v-.2l-.5-.3v-.3l-.6-.5v-1.9z" fill-rule="evenodd"/>
</g>
<g fill="none" stroke="#1f1a17" stroke-width=".26">
<path d="M17.5 54.7h171.4M17.5 57.3h171.4M17.5 60h171.4M17.7 52h171.2v26h-171.2zM20.1 52v26M22.8 52v26M25.4 52v26M28 52v26l3.2-1.1 1.3-.8 1.6-.5 2.4-2.1a4.6 4.6 0 0 0 2.1-2.4 21.4 21.4 0 0 0 4.3-10.9l2.3-4.7 .6-.6 .2-.7 1.1-1.1 1.3-.8h.5l.6-.3 .5 .3h.5l.6 .5a8.3 8.3 0 0 1 3.9 5.3l.8 1.1 .3 1 2.9 7.7 .5 2.4 1.6 2.9 4.8 4 1.6 .8M30.7 52v26M33.3 52v26M36 52v26M38.6 52v26"/>
<path d="M41.3 52v26M43.9 52v26M46.6 52v26M49.2 52v26M51.9 52v26M54.5 52v26M57.1 52v26M59.8 52v26a5.9 5.9 0 0 1-4-1.1 4.7 4.7 0 0 1-2.9-2.4l-.5-.5-1.3-2.9a70.4 70.4 0 0 1-3.5-10.6l-1-1.9-.3-.7-.8-.8-1.1-1.6-.7-.6-.6-.7-1.3-1.1a6.5 6.5 0 0 0-4.8-.5h-.8l-.5 .5h-.5l-1.6 1.6-1.1 .8-.8 1.3-1 1.1-1.1 2.6-1 2.1-.8 4-1.3 4.7-.6 .8a4 4 0 0 1-2.1 2.7 10.7 10.7 0 0 1-6.3 3.2M62.4 52v26M65.1 52v26M67.7 52v26M70.4 52v26"/>
<path d="M73 52v26M75.7 52v26M78.1 52v26M81 52v26h.2a6.9 6.9 0 0 0 2.7-2.9l.2-.3 1.6-8.7 .6-1.9 1-5a7.3 7.3 0 0 1 5-7.2l.3 .3h.5l1.4 1.1 .2 .8 1.1 1.3 .2 .8v.5a66.2 66.2 0 0 1 3.5 17.5l.5 1.3 .5 .5 .3 .5 2.1 1.4h.6M83.6 52v26M86.3 52v26M88.6 52v26M91.3 52v26M94.2 52v26M96.6 52v26M99.2 52v26l-.5-.6-.5-1-1.6-2.1-3.5-7.4-1-5.9-1.9-5.5-1-1.3-.8-1.4-.8-.2-.8-.6-1.6 .3a10 10 0 0 0-4 6.6l-.5 1.3-2.9 13.3-.5 1-1.4 1.6-2.1 1.9-.8 .2M101.9 52v26"/>
<path d="M104.5 52v26M107.2 52v26M109.8 52v26M112.4 52v26M115.1 52v26M117.7 52v26M120.4 52v26M123 52v26M125.7 52v26M128.3 52v26M131 52v26M133.6 52v26"/>
<path d="M136.3 52v26M138.9 52v26M141.6 52v26M144.2 52v26M146.8 52v26M149.5 52v26M152.1 52v26M154.8 52v26M157.4 52v26M160.1 52v26M162.7 52v26M165.4 52v26"/>
<path d="M168 52v26M170.7 52v26M173.3 52v26M175.9 52v26M178.3 52v26M181.2 52v26M183.9 52v26M186.3 52v26M17.5 62.6h171.4M17.5 65h171.4M17.5 67.6h171.4M17.5 70.3h171.4"/>
<path d="M17.5 72.9h171.4M17.5 75.6h171.4M37.3 78l3.2-1.1 1.3-.8 1.6-.5 2.6-2.1 2.2-2.4 1.5-3.2 3.2-9.3 1.6-3.1 1.1-1.3 1-1.1 .5-.3 .3-.5h.8l.5-.3 .6 .3h.5l.5 .5 .6 .3 2.1 2.1 .5 1.6a32.9 32.9 0 0 1 3.7 8.5 36.8 36.8 0 0 0 2.4 6.8l.8 1.1 1 .8 .8 1.1 2.9 2.1 1.6 .8M42.6 78l3.2-1.1 1.3-.8 1.6-.5 2.4-2.1a4.6 4.6 0 0 0 2.1-2.4l1-1.6 .8-1.6 2.1-6.1 .3-1.6 2.7-5.3 .5-.7 1-1.1 .6-.3 .5-.5h.5l.6-.3 .5 .3h.8l.3 .5 .7 .3 1.1 1.1 .3 .5 .5 .5 2.1 4 .3 1 2.9 7.7a9.2 9.2 0 0 0 2.4 5.3l2.9 2.9 1.6 1.1 1.6 .8M66.9 78l.6-.6 1-1.6a8.8 8.8 0 0 0 1.9-5l.2-.8 .6-3.7 .8-8.7 1.3-4 .5-.8v-.2l.3-.3h.8a13.2 13.2 0 0 1 3.7 6.9l2.6 10 .3 1.4 .3 2.9a4.3 4.3 0 0 0 1.8 4.5h.5M69.3 78h.5l2.7-2.2 1.1-1.8 .2-2.4 1.1-5.5 .5-4.8a28.1 28.1 0 0 1 2.1-8.2l.8-.8h.3l.2-.3h.6l1 1.1 .6 1.1 .8 1 1.3 3.7 1.8 9.8 .6 4 .5 1.3 .3 1.6 .5 .8 .5 .2 .5 .6 2.2 .8M84.1 78.2l3.7-2.4 1.4-1a12.7 12.7 0 0 0 5.3-5.3l1.5-2.4 5.3-9.5 .8-.8 .6-.8 1.3-1.3 1.3-1.1 .8-.2 .5-.6 1.1-.5h.5l.5-.3h1.1l.5 .3h.6l.2 .3a10.6 10.6 0 0 1 6.4 5.3 88.9 88.9 0 0 1 6.6 11.3 17.6 17.6 0 0 0 3.7 3.7l1.3 1.4 1.9 1.3 1 .5 .8 .8 1.3 .5 1.4 .8M86 78l.8-.3 1.6-1.6a9.3 9.3 0 0 0 2.9-3.4l.5-.6 .8-2.1 .3-1.3a8.1 8.1 0 0 0 1-5l.6-4a11.8 11.8 0 0 1 2.1-6.3l.2-.6 .8-.5 .8-.3a12.1 12.1 0 0 1 4 8.5l.5 4.2v1.9a31.2 31.2 0 0 0 1.6 6.1l.5 .8a8 8 0 0 0 4 4.7M93.1 78l.6-.3 2.3-3.7 1.1-2.9 .3-1.6 .5-1.3 .3-1.3v-1.4l.5-5a21.8 21.8 0 0 1 1.6-7.7l.8-.8h.2l.8 .8 .6 1.1 .2 1 1.1 2.2 1 5.5v1.9l.3 1-.3 1.1 .3 1a16.4 16.4 0 0 0 1.6 7.2l.3 .8 2.1 2.4M141.8 78l.8-.3 2.4-2.4 2.4-2.9 1.3-2.9v-1.3l1.3-8 .5-1 .3-1.6 .8-1.1 .8-1.6 1.6-1.5 1.6-1.1 .8-.3h.8l1.5 .6 1.9 1.6 .5 .7 .8 .8 1.1 1.6 .2 1.1 .6 .8 2.4 9.2 .5 1.1a10 10 0 0 0 2.6 5l.8 1.3 2.9 2.4M158 78.2a28.2 28.2 0 0 0 5.5-4.5l1.1-1.6 1-2.3 .6-1.6 1.8-8.8 1.1-2.6 1-2.1 .6-.5 .2-.8 .5-.3 .3-.5 1.1-.6h1l1.1 .6 2.4 2.3 .8 1.1 1 2.1 .6 .5a56.1 56.1 0 0 1 3.1 10.1l.3 1.3 1.6 4 1.6 2.1 1.6 1.6v.5M24.9 138.8h31.7v31.8h-31.7z"/>
<path d="M28 138.8v31.8M31.2 138.8v31.8M34.4 138.8v31.8M36 138.8l-4.8 30.2h-.2v.2l-.6 .6-.8 .5h-.5l-.3 .3M37.6 138.8v31.8M42.3 138.8l-7.9 30.2-.3 .2v.3l-1 .8h-.6l-.5 .3M47.1 138.8v31.8M47.9 138.8l-11.7 30.2-1 1.3h-.5l-.6 .3M53.4 138.8v31.8M84.1 138.8h32.1v32h-32.1zM87.3 138.8v32M90.5 138.8v32"/>
<path d="M93.7 138.8v32M96.8 138.8v32M100 138.8v32M103.2 138.8v32M106.4 138.8v32M109.5 138.8v32M113 138.8v32M24.9 142h31.7M24.9 145.2h31.7M24.9 148.3h31.7M24.9 151.5h31.7M24.9 154.4h31.7"/>
<path d="M24.9 157.9h31.7M84.1 142.8h32.1M84.1 146.8h32.1M84.1 150.7h32.1M84.1 154.7h32.1M84.1 158.7h32.1M24.9 160.8h31.7M24.9 164.2h31.7M24.9 167.1h31.7M30.4 170.6l.8-.3h.5l.8-.5 .3-.6 7.9-30.4v31.8M32.5 170.6l1.6-.6v-.2l.8-.8 15.4-30.2v31.8M33.6 170.6l.5-.3h.6l1-1.1 8.2-30.4v31.8"/>
<path d="M84.1 162.6h32.1M84.1 166.9h32.1"/>
</g>
<g fill="#1f1a17">
<path d="M98.2 136.7v.3h-.3l.3-.3h.5l.3 .3v.2h-.3v.3l-.3 .3h-.2v.2h.8h-1.1v-.2h.3v-.3h.2l.3-.3v-.2l-.3-.3z" fill-rule="evenodd"/>
<path d="M99.2 138v.3h-.2h.2z" fill-rule="evenodd"/>
<path d="M99.5 137h.2v-.3h.8v.5h-.2l.2 .3v.5h-.8l-.2-.2 .8 .2v-.5h-.3v-.3h.3v-.5h-.3v.3z" fill-rule="evenodd"/>
<path d="M100.8 138h.3v.3h-.3h.3v-.3z" fill-rule="evenodd"/>
<path d="M101.9 136.7h.2v.8h.3v.3h-.3v.2h-.2v-.2h-.6v-.3zM101.9 137l-.6 .5h.6z" fill-rule="evenodd"/>
<path d="M102.7 138h.2v.3h-.2z" fill-rule="evenodd"/>
<path d="M103.2 136.7h.8v.3h-.3v-.3h-.2l-.3 .3v.2h.8v.8h-.8zM103.5 137.2l-.3 .3v.5h.5v-.8z" fill-rule="evenodd"/>
<path d="M104.2 138h.3v.3h-.3h.3v-.3z" fill-rule="evenodd"/>
<path d="M104.8 137l.2-.3h.6v.8h.2v.5h-1v-.5h.2v-.3h-.2zM105 137v.2h.6v-.2h-.3v-.3zM105 137.5v.5h.6v-.5z" fill-rule="evenodd"/>
</g>
<g fill="none" stroke="#1f1a17" stroke-width=".26">
<path d="M101.3 138.8l-14.3 29.9M144.2 139.6h38.4v32.3h-38.4zM147.9 139.6v32.3M151.9 139.6v32.3M155.6 139.6v32.3M159.5 139.6v32.3M163.2 139.6v32.3M167.2 139.6v32.3M171.2 139.6v32.3M174.9 139.6v32.3M178.9 139.6v32.3M105.3 154.7l-3.7 1.3-7.4 3.5-1.9 1-3.4 2.7-1.1 1-2.3 3.5-1.1 2.1-.3 1"/>
<path d="M115.9 158.9l-1.9 .3h-1.8l-3.7 .5a38.4 38.4 0 0 0-13.5 4l-8 5-2.9 2.1M116.2 142.8l-12.5 2.9h-.8l-.8 .5h-.5l-.5 .6-17 24M144.2 147.8h11.4l20.9 19.3M144.2 146h38.4M144.2 152.6h38.4M144.2 158.9h38.4M155.6 146l20.9 20.1v5.8M155.6 152.3l20.9 15.4M156.1 158.9l20.4 9.3M144.2 162.1h11.4l20.9 7.4M144.2 165.3h38.4M21.7 215.8h59.8v23.8h-59.8z"/>
<path d="M21.7 217.4h59.8M24.9 216.6l43.4 7.4 13.2 2.7M24.9 217.9l46.3 6.1 10.3 1.9h-59.8M24.9 219.5l46.3 5M27.8 215.8v23.8M33.6 215.8v23.8M39.7 215.8v23.8M45.5 215.8v23.8M51.6 215.8v23.8M57.7 215.8v23.8M63.5 215.8v23.8M69.6 215.8v23.8"/>
<path d="M75.7 215.8v23.8M95.2 212.6h33.1v32.3h-33.1zM95.2 214h33.1M95.2 215h33.1M95.2 216.3h33.1M95.2 218.2h33.1M97.6 212.6v32.3M99.2 212.6v32.3M100.8 212.6v32.3M101.9 212.6v32.3M102.4 212.6l10.3 32.3M102.9 212.6v32.3"/>
<path d="M103.5 212.6v32.3M106.1 212.6v32.3M106.4 212.6l10 32.3M107.7 212.9v32M109 212.6l11.6 32.3M109.3 212.9v32M110.3 212.9v32M111.1 212.9v32M111.9 212.9v32M112.2 212.9v32M112.4 212.6l12.2 32.3M114.6 212.9v32"/>
<path d="M116.2 212.9v32M116.2 212.6l12.1 32.3M117.5 212.9v32M118.5 212.9v32M119.3 212.9v32M120.1 212.9v32M120.4 212.9v32M123 212.9v32M124.4 212.9v32M125.7 212.9v32M126.7 212.9v32M127.8 212.9v32"/>
<path d="M128.1 212.9v32M150.5 213.2h33.9v31.5h-33.9zM150.8 214.5h33.6M150.8 215.5h33.6M150.8 216.9h33.6M150.8 218.5h33.6M153.2 213.2v31.5M154.8 213.2v31.5M156.1 213.2v31.5M157.2 213.2v31.5M158.2 213.2v31.5M159 213.2v31.5"/>
<path d="M159.3 213.2v31.5l-5.6-13.8M161.7 213.2v31.5M163.2 213.2v31.5M164.6 213.2v31.5M165.6 213.2v31.5M166.7 213.2v31.5M167.5 213.2v31.5l-4.3-13.8M170.1 213.2v31.5M171.7 213.2v31.5l-4.2-13.8M173.3 213.2v31.5M174.4 213.2v31.5M175.4 213.2v31.5"/>
<path d="M175.9 213.2v31.5l-5.8-13.8M176.2 213.2v31.5M178.6 213.2v31.5M180.2 213.2v31.5l-5.8-13.8M181.5 213.2v31.5M182.6 213.2v31.5M183.6 213.2v31.5M184.1 213.2v31.5M21.7 226.4h59.8M21.7 229.8h59.8M21.7 233h59.8M21.7 236.4h59.8"/>
<path d="M21.7 222.4h59.8M21.7 221.9h59.8M21.7 221.4h59.8M25.1 221.1l1.9-.3h5.5l3.7-.2 14.6 .8 2.6 .2 9.8 .3 2.9 .3h3l2.1 .2h1.8M89.2 224.5v11.9M95.2 225.9h33.1M95.2 220.8h33.1M95.2 230.9h33.1M95.2 237.5h33.1M143.7 223.2v11.9M150.8 221.4h33.6M150.8 230.9h33.6"/>
<path d="M150.8 226.1h33.6M150.8 237.2h33.6M158.2 230.9l4.8 13.8M178.6 230.9l5.8 13.8"/>
</g>
<g font-size="3.7">
<text x="136.9" y="29">DOT MATRIX DISPLAY</text>
<text x="139.4" y="34">FYM-12881ABxx-xx</text>
<text x="25.8" y="45.4">Typical electrical-optical characteristics curves:</text>
</g>
<g font-size="3.2">
<text x="20.4" y="274.8">REV NO: V.1</text>
<text x="40.7" y="274.8">PAGE: 4 OF 4</text>
<text x="64.3" y="274.8">APPROVED : Ying Liming</text>
<text x="101.9" y="274.8">CHECKED :Hu Wei</text>
<text x="131.2" y="274.8">DRAWN: Zhan Wenqi</text>
<text x="20.4" y="279">Ningbo Foryard Optoelectronics Co.,Ltd</text>
<text x="20.4" y="282.5">No.115 Qixin Road Jiangdong District Ningbo 315051,Ningbo,Zhejiang, China</text>
<text x="20.4" y="286.2">Tel:+86-574-87927870 fax:+86-574-87927917</text>
<text x="84.4" y="286.2">Website:www.foryard.com</text>
</g>
<g font-size="2.5" fill="#1f1a17">
<text x="24.1" y="97.8">(1) - GaAsP/GaAs 655nm/Red</text>
<text x="24.1" y="101.5">(2) - GaP 570nm/Yellow Green</text>
<text x="102.4" y="97.8">(9) - GaAlAs 880nm</text>
<text x="102.4" y="101.5">(10) - GaAs/GaAs &amp; GaAlAs/GaAs 940nm</text>
<text x="24.1" y="105">(3) - GaAsP/GaP 585nm/Yellow</text>
<text x="102.4" y="105">(A) - GaN/SiC 430nm/Blue</text>
<text x="24.1" y="108.7">(4) - GaAsp/GaP 635nm/Orange &amp; Hi-Eff Red</text>
<text x="24.1" y="112.1">(5) - GaP 700nm/Bright Red</text>
<text x="102.4" y="108.7">(B) - InGaN/SiC 470nm/Blue</text>
<text x="102.4" y="112.1">(C) - InGaN/SiC 505nm/Ultra Green</text>
<text x="24.1" y="115.8">(6) - GaAlAs/GaAs 660nm/Super Red</text>
<text x="24.1" y="119.5">(8) - GaAsP/GaP 610nm/Super Red</text>
<text x="102.4" y="115.8">(D) - InGaAl/SiC 525nm/Ultra Green</text>
<text x="145" y="145.7">1</text>
<text x="145" y="149.9">6</text>
<text x="145" y="152">2,4,8,A</text>
<text x="145" y="158.1">3</text>
<text x="145" y="161.6">5</text>
</g>
<g font-size="2" fill="#1f1a17">
<text x="41.3" y="136.7">8</text>
<text x="18.5" y="142.8" transform="rotate(90 18.5 142.8)">FORWARDCURRENT(mA)</text>
<text x="22.2" y="139.6">50</text>
<text x="35.7" y="138.6">1</text>
<text x="39.7" y="138.6">6</text>
<text x="41.3" y="138.6">4</text>
<text x="43.4" y="138.6">5</text>
<text x="47.1" y="138.6">2</text>
<text x="49.5" y="138.6">3</text>
<text x="78.6" y="138.8" transform="rotate(90 78.6 138.8)">RELATIVE LUMINOUS INTENSITY</text>
<text x="81" y="139.6">4.0</text>
<text x="116.7" y="143.6">1</text>
<text x="137.1" y="143.6" transform="rotate(90 137.1 143.6)">FORWARD CURRENT(mA)</text>
<text x="140.8" y="140.1">50</text>
<text x="22.2" y="146">40</text>
<text x="81" y="147.8">3.0</text>
<text x="140.8" y="147">40</text>
<text x="22.2" y="152">30</text>
<text x="81" y="155.8">2.0</text>
<text x="116.7" y="155.8">5</text>
<text x="140.8" y="153.4">30</text>
<text x="22.2" y="158.4">20</text>
<text x="116.7" y="159.7">B</text>
<text x="140.8" y="160">20</text>
<text x="22.2" y="164.5">10</text>
<text x="81" y="164.7">1.0</text>
<text x="140.8" y="166.1">10</text>
<text x="23.5" y="170.6">0</text>
<text x="24.1" y="172.9">1.2</text>
<text x="30.4" y="172.9">1.6</text>
<text x="36.8" y="172.9">2.0</text>
<text x="43.1" y="172.9">2.4</text>
<text x="49.7" y="172.9">2.6</text>
<text x="55.8" y="172.9">3.0</text>
<text x="82.6" y="171.1">0</text>
<text x="89.2" y="173.2">20</text>
<text x="95.8" y="173.2">40</text>
<text x="102.1" y="173.2">60</text>
<text x="108.5" y="173.2">80</text>
<text x="114" y="173.2">100</text>
<text x="142.1" y="172.4">0</text>
<text x="28.6" y="179.3">FORWARD VOLTAGE (Vf)</text>
<text x="84.1" y="179.3">FORWARD CURRENT (mA)</text>
<text x="144.7" y="179.3">AMBIENT TEMPERATURE Ta(</text>
<text x="150.5" y="174">20</text>
<text x="158.2" y="174">40</text>
<text x="165.9" y="174">60</text>
<text x="173.8" y="174">80</text>
<text x="174.6" y="179.3">)</text>
<text x="180.2" y="174">100</text>
<text x="28.6" y="181.9">FORWARD CURRENT VS.</text>
<text x="28.6" y="184.6">FORWARD VOLTAGE</text>
<text x="84.1" y="184.6">INTENSITY VS. FORWARD</text>
<text x="84.1" y="182.2">RELATIVE LUMINOUS</text>
<text x="144.7" y="182.2">FORWARD CURRENT VS. AMBIENT</text>
<text x="144.7" y="184.6">TEMPERATURE</text>
<text x="84.1" y="187">CURRENT</text>
</g>
<g font-size="1.9" fill="#1f1a17">
<text x="101.3" y="209.2">3KHz</text>
<text x="111.1" y="209.2">300KHz</text>
<text x="154.8" y="210">30KHz</text>
<text x="164.3" y="210">3KHz</text>
<text x="173.6" y="210">300Hz</text>
<text x="15.6" y="210.3" transform="rotate(90 15.6 210.3)">RELATIVE LUMINOUSINTENSITY</text>
<text x="92.1" y="212.4">10</text>
<text x="92.6" y="214.2">9</text>
<text x="92.6" y="215.8">8</text>
<text x="96" y="211.6">10KHz</text>
<text x="106.9" y="211.6">1KHz</text>
<text x="115.1" y="211.6">100KHz</text>
<text x="123.6" y="210.8">F-REFRESH RATE</text>
<text x="147.9" y="214">10</text>
<text x="148.4" y="215.5">9</text>
<text x="149.5" y="212.4">100KHz</text>
<text x="160.3" y="212.4">10KHz</text>
<text x="168.5" y="212.4">1KHz</text>
<text x="177.5" y="212.4">100Hz</text>
<text x="19.6" y="216.1">3</text>
<text x="19.6" y="217.9">2</text>
<text x="19.8" y="221.9">1</text>
<text x="92.6" y="217.1">7</text>
<text x="92.6" y="219">6</text>
<text x="92.6" y="221.6">5</text>
<text x="148.4" y="216.9">8</text>
<text x="148.4" y="218.5">7</text>
<text x="148.4" y="220.3">6</text>
<text x="18.8" y="227.2">0.5</text>
<text x="87.6" y="225.3" transform="rotate(90 87.6 225.3)">IDC MAX.</text>
<text x="90.2" y="225.3" transform="rotate(90 90.2 225.3)">Ipeak MAX.</text>
<text x="92.6" y="226.7">4</text>
<text x="141.8" y="224" transform="rotate(90 141.8 224)">IDC MAX.</text>
<text x="144.5" y="224" transform="rotate(90 144.5 224)">Ipeak MAX.</text>
<text x="148.4" y="222.4">5</text>
<text x="148.4" y="227.5">4</text>
<text x="92.6" y="231.7">3</text>
<text x="148.4" y="232.2">3</text>
<text x="18.8" y="237">0.2</text>
<text x="92.6" y="238.3">2</text>
<text x="148.4" y="238.6">2</text>
<text x="18.8" y="240.7">0.1</text>
<text x="20.6" y="242">-30</text>
<text x="25.7" y="242">-20</text>
<text x="32.3" y="242">-10</text>
<text x="39.2" y="242">0</text>
<text x="44.7" y="242">10</text>
<text x="50.8" y="242">20</text>
<text x="56.6" y="242">30</text>
<text x="62.7" y="242">40</text>
<text x="68.5" y="242">50</text>
<text x="74.6" y="242">60</text>
<text x="80.4" y="242">70</text>
<text x="92.6" y="244.9">1</text>
<text x="148.4" y="245.2">1</text>
<text x="37.8" y="248.4">AMBIENT TEMPERATURE Ta(</text>
<text x="66.4" y="248.4">)</text>
<text x="95" y="246.8">1</text>
<text x="101.9" y="249.7">tp-PULSE DURATION uS</text>
<text x="103.5" y="246.8">10</text>
<text x="111.4" y="246.8">100</text>
<text x="119.1" y="246.8">1000</text>
<text x="127.3" y="246.8">10,000</text>
<text x="151.1" y="247">1</text>
<text x="158" y="249.9">tp-PULSE DURATION uS</text>
<text x="159.3" y="247">10</text>
<text x="167.2" y="247">100</text>
<text x="174.6" y="247">1000</text>
<text x="183.1" y="246.8">10,000</text>
<text x="103.5" y="252.1">(1,2,3,4,6,8,B.D.J.K)</text>
<text x="169.6" y="252.3">(5)</text>
<text x="118.3" y="258.1">NOTE:25</text>
<text x="128.6" y="258.1">free air temperature unless otherwise specified</text>
</g>
<g font-size="1.8" fill="#1f1a17">
<text x="14.8" y="53.1">1.0</text>
<text x="37.6" y="51.5">(A)</text>
<text x="48.4" y="51.5">(B)</text>
<text x="57.4" y="51.5">(C)</text>
<text x="62.7" y="51.5">(D)</text>
<text x="73.6" y="51.5">(2)</text>
<text x="78.1" y="51.5">(3)</text>
<text x="85.5" y="51.5">(8)</text>
<text x="91" y="51.5">(4)</text>
<text x="96.6" y="51.5">(1)</text>
<text x="100.3" y="51.5">(6)</text>
<text x="108.5" y="51.5">(5)</text>
<text x="156.1" y="51.5">(9)</text>
<text x="171.7" y="51.5">(10)</text>
<text x="14.8" y="65.8">0.5</text>
<text x="16.1" y="78">0</text>
<text x="15.3" y="80.6">350</text>
<text x="29.1" y="80.6">400</text>
<text x="42.3" y="80.6">450</text>
<text x="55.8" y="80.6">500</text>
<text x="68.8" y="80.6">550</text>
<text x="82" y="80.6">600</text>
<text x="95" y="83.5">Wavelength(nm)</text>
<text x="95.2" y="80.6">650</text>
<text x="108.5" y="80.6">700</text>
<text x="121.2" y="80.6">750</text>
<text x="134.7" y="80.6">800</text>
<text x="147.6" y="80.6">850</text>
<text x="161.1" y="80.6">900</text>
<text x="174.1" y="80.6">950</text>
<text x="185.2" y="80.6">1000</text>
<text x="78.8" y="85.6">RELATIVE INTENSITY Vs WAVELENGTH(</text>
<text x="114.3" y="85.6">p)</text>
</g>
<g font-size="1.5" fill="#1f1a17">
<text x="23.3" y="221.9">3</text>
<text x="23.5" y="219.5">4</text>
<text x="23.5" y="220.6">2</text>
<text x="23.8" y="216.3">1</text>
<text x="23.8" y="217.9">5</text>
</g>
</svg>
